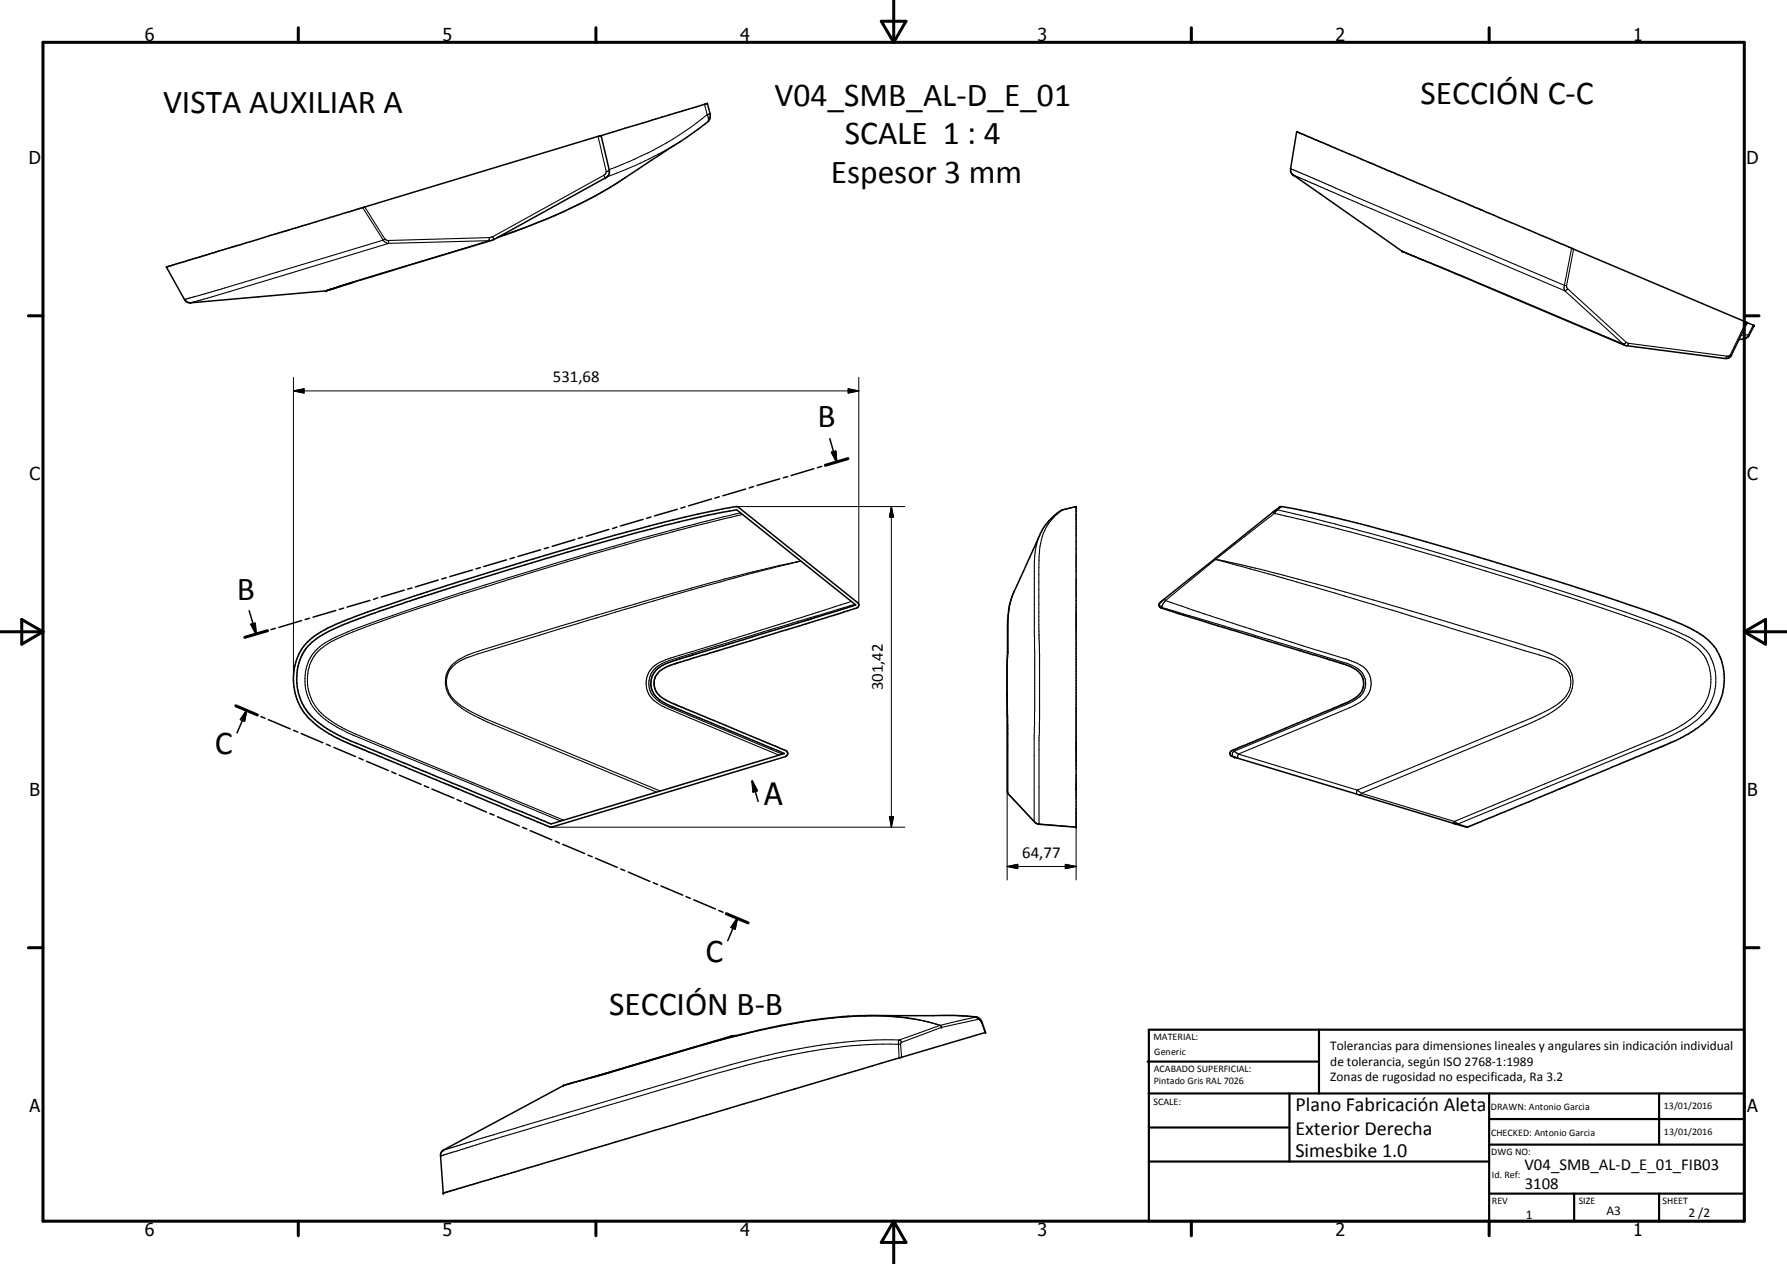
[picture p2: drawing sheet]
<svg xmlns="http://www.w3.org/2000/svg" width="420mm" height="297mm" viewBox="0 0 420 297" stroke-linecap="round" stroke-linejoin="round" font-family="sans-serif">
<g fill="#000">
<circle cx="141.3" cy="31.9" r=".18"/>
<circle cx="166.3" cy="24.3" r=".18"/>
<circle cx="410.8" cy="75.8" r=".18"/>
<circle cx="412.4" cy="76.5" r=".18"/>
<circle cx="253" cy="119" r=".18"/>
<circle cx="290.3" cy="177.9" r=".18"/>
<circle cx="253" cy="194.4" r=".18"/>
<circle cx="231.7" cy="242.6" r=".18"/>
<circle cx="104.2" cy="280.4" r=".18"/>
</g>
<g fill="none" stroke="#000" stroke-width=".25">
<path d="M140.6 32l1.9 8.3M160 33.3a92.3 92.3 0 0 1-17.2 8.2M165.6 24.5l.7 2.4M166.3 26.9l.3 1.1-.1 .6M166.3 26.9a79.5 79.5 0 0 1-23.1 13M166.9 26.7h.1M166.9 26.7l-.6 .2M303.4 39.7l64.4 27.4M85.3 48.8l4.8 7.6M85.8 48.6l4.7 7.6M90.1 56.4l.6 .6 .7 .2M90.1 56.4l-38.1 11.5-8.6 2.5"/>
<path d="M90.5 56.2l-.4 .2M90.5 56.2l.8 .3M91.3 56.5l.1 .7M91.4 57.2l-46.6 14M115 55.8v.8M115 56.6l-23.6 .6M115 55.8l-23.7 .7M115 56.6l-25.7 7.7-12.8 4.1M115.7 56.5l-.7 .1M115.9 55.6l.3 .7M115.9 55.6l-.9 .2M142 41.2l.3 .6"/>
<path d="M142 41.2l-26.1 14.4M142.3 41.8h.1M142.5 40.3v.4l-.5 .5M143.3 40.1l-.8 .2M146.9 41.8a126.6 126.6 0 0 1-29.5 13.8M304.1 41.1h.1M304.1 41.1l63.8 27.2M329.6 59h.1M329.6 59l14.4 5.9 37.7 16M369.5 58.3l-1.7 8.8M370 58.5l-1.7 8.6M43.4 70.4h.1"/>
<path d="M76.5 68.4h.1M79.9 67.3l-2.4 .8M367.8 67.1h.5M367.8 67.1l-.1 .7 .2 .5M367.9 68.3l13.8 12.6M368.3 67.1l.3 .8M368.6 67.9l-.7 .4M368.6 67.9l13.7 12.5M410.5 75.7l-3.6 7.6M411 78.7h.3M411 78.7l-.1 .4a1.12 1.12 0 0 1-1.1 .6M411 78.7l-1.6 .1"/>
<path d="M411.3 78.7h.1M412.2 76.4l-1.2 2.3M381.7 80.9l.2 .2M382.3 80.4l-.6 .5M382.3 80.4l.6 .3M382.9 80.7l-.1 .3-.4 .2M382.9 80.7l23.1 3M406 83.7l-.2 .5h-.3M406.9 83.3l.2 .1M406.9 83.3l-.3 .3-.6 .1M407.1 83.4h.1M249.8 119.8h.1"/>
<path d="M249.8 119.8l-.4 .2M249.8 119.8a12.7 12.7 0 0 0-5.5 11.1v17l.1 5.7-.1 40M253 119l-3.2 .8M300.4 119.8l-.6 .1M300.4 119.8l-.8 .8M300.4 119.8l8.1 2a826.3 826.3 0 0 1 35.7 9.9 762.3 762.3 0 0 1 46.2 15.1 31.8 31.8 0 0 1 9.6 4.9 11 11 0 0 1 3.3 10.1 13.5 13.5 0 0 1-7.7 9.6l-3.9 2-48.9 20.2M301.4 119l-1 .8M174.1 120.5l-2.7 .7a851.3 851.3 0 0 0-57.3 16.3 524 524 0 0 0-32.5 11 18.9 18.9 0 0 0-7.8 4.9 11.3 11.3 0 0 0 3.4 16.3l2.6 1.5 3.2 1.6 48.9 20.2M174.6 120.9a754.5 754.5 0 0 0-60.4 17l-16.4 5.3a145.6 145.6 0 0 0-20.1 7.7 9.9 9.9 0 0 0-4.6 13.1 13.7 13.7 0 0 0 7.2 6.9l3.2 1.6 49 20.2M238.4 139.1a17.8 17.8 0 0 0-1.4 7.1v7.3l-.2 2.8 .2 30.1 6.2 6.6M244.4 125.9a16.4 16.4 0 0 0-1.2 6.2v60.9M285.7 131.3h.1"/>
<path d="M285.8 131.5l-11.8 9.6M285.8 131.5l13.6 3.7 14.4 4.2 50.3 15.2a7.1 7.1 0 0 1 4.9 3.9 5.9 5.9 0 0 1-2.8 7l-2 1.3a93.1 93.1 0 0 1-10.6 4.6l-34.5 14.3M285.8 131.4l-.1-.2 .1 .3M285.8 131.4v.1M285.8 131.4l11.5 2.6 14.4 3.8 22.5 6.5 26.7 8.1a13.5 13.5 0 0 1 7.7 4.2l.5 .8a6.7 6.7 0 0 1-2.2 8.5 29.4 29.4 0 0 1-8.2 4.5l-38.6 16M299.3 120.3l.3 .3M299.6 120.6l-13.8 10.8M299.6 120.6a635.5 635.5 0 0 1 49.7 13.6 564.1 564.1 0 0 1 43.6 14.6 17.5 17.5 0 0 1 7.8 5.3 11.2 11.2 0 0 1-3.4 15l-3 2a82.2 82.2 0 0 1-9.9 4.4l-42.4 17.5M200.1 141.4l-37.5 11.8a39.8 39.8 0 0 0-7.4 2.4 5.4 5.4 0 0 0-3.3 4.9 5.4 5.4 0 0 0 3.1 5l1.9 1 26.3 11M201 142l-40.8 12.3a14.7 14.7 0 0 0-6 2.6 5 5 0 0 0 1.2 8.2l1.9 1 26.6 11.1M272.9 141.5a.75 .75 0 0 0 .2 1.2M273.1 142.7h.1"/>
<path d="M273.1 142.7l-.1 .2M273.1 142.7l40.9 12.4a16.5 16.5 0 0 1 5.5 2.2l.7 .7a4.3 4.3 0 0 1-1.6 6.5l-2.4 1.2-26 10.8M273.8 140.8l.2 .3M274 141.1l-.6 .9-.3 .7M274 141.1l17.3 5.8 17.7 5.7a63.2 63.2 0 0 1 10.1 3.3 5.1 5.1 0 0 1 3.3 4.7 5.1 5.1 0 0 1-3.1 4.8l-1.9 .9-26.2 10.9M289.7 176.4l.5 .1M290.2 176.5a.74 .74 0 0 0-.5 .8 .74 .74 0 0 0 .6 .6M290.2 176.5l1 .7M291.2 177.2l-.2 1M291.2 177.2l27.9 8.5M155.2 185.9l-41-16.9a26.3 26.3 0 0 1-7.4-4.5 5.5 5.5 0 0 1 1.3-9.1l1.5-.8 2.7-.9 28-8.5a790.7 790.7 0 0 1 47.1-13.1l.8-.3a489 489 0 0 0-30 7.6l-17.9 5.2-26.7 8.1a16 16 0 0 0-7.5 3.8 6.2 6.2 0 0 0 1.5 9.2 31.8 31.8 0 0 0 8.2 4.5l38.6 15.9M236.8 186l.3 .6"/>
<path d="M243.2 193l.1 .3M243.2 193v.2M243.3 193.2l1 .4M244.3 193.6l8.7 .8M244.3 193.6l.1 .1M319.1 185.7l-.1 .9M319.1 185.7l1 .7M320.1 186.4l-.3 .5M320.1 186.4l21.9 6.6M341.7 193.5h.1M342 193l-.3 .5M342 193l.8 .6"/>
<path d="M342.8 193.6l2.3 .8M342.8 193.6l-.5 .1M205.6 238.6a47.6 47.6 0 0 1 15.5 2.4M221.4 238.6l4 .1 4 .3M229.4 239l.5 .6M229.4 239l-8.3 2M229.4 239h.1M229.9 239.6l-8.5 1.8M229.9 239.6l.5 .1 .4 .6M132.4 255.1h.1M172.4 243.4h.1M172.4 243.4l-.5 .1"/>
<path d="M172.4 243.4l-5.2 1.6M173.2 243.4h-.8M211.2 245.4h.5M211.2 245.4l.2 3.2M211.2 245.4a127.8 127.8 0 0 0-35.8 5l-34.7 10-25.2 7.5-11.9 3.8M211.4 244.4l.6 .5M211.4 244.4l-.1 .2-.1 .8M211.4 244.4a130.5 130.5 0 0 0-36.2 4.9l-10.5 2.9-60.1 17.9M211.7 245.4l.3 3.1M212 244.9l-.3 .5M221 241l.4 .4M221 241l-9.6 3.4"/>
<path d="M221 241h.1M221 241a63.8 63.8 0 0 0-25-1.8 183.3 183.3 0 0 0-32.9 7.1l-20.9 6.2-9.8 2.6M221.1 241l.3 .4M221.4 241.4h.1M221.4 241.4l-9.4 3.5M230.8 240.3l.8 2.4M230.9 240.3h-.1M103.6 271.7h.1M104.3 270.2h.1M104.6 270.2h-.3M104.6 270.1v.1"/>
</g>
<g fill="none" stroke="#000" stroke-width=".35">
<path d="M141.3 31.9l-102.2 30.8 4.3 7.7 .6 .6 .6 .2 32.3-2.9M141.3 31.9l2 8.2a1.65 1.65 0 0 1-1 1.7l-26.4 14.6-38 11.6M166.3 24.3h.1M166.3 24.3l-25 7.6M166.3 24.3l.7 2.4a1.83 1.83 0 0 1-.5 1.9l-4.9 3.6-8.3 5.3a130.2 130.2 0 0 1-36.4 18.3M304.9 31l105.9 44.8-3.7 7.6-.5 .7-.5 .1-23.9-3-52.4-22-25.9-18.2-.5-.7v-.6zM303.9 41.1h.1M77.1 68.2l-.2 .1M77.2 68.2l-.3 .1M77.6 68.1l-.4 .1M77.8 68l-.3 .1M83.1 66.3l-5.9 1.9"/>
<path d="M410.8 75.8l1.6 .7-1.1 2.2a1.9 1.9 0 0 1-1.5 1l-.9 .1M159.2 119.7l-5.3 1.5M161.1 119.1l-1 .3M167.3 117.3l-5.4 1.6M169.1 116.8l-1 .3M175.3 114.9l-5.3 1.6M177.2 114.3l-1.1 .4M183.3 112.5l-5.3 1.6M185.2 112l-1 .3M191.3 110.2l-5.3 1.6M193.2 109.6l-1 .3M195.1 103.1l1.6 5.5"/>
<path d="M195.5 106.3l1-.3 .2 2.6zM199.4 107.8l-5.4 1.5M95 138.7l-5.3 1.6M96.8 138.2l-1 .2M103 136.3l-5.3 1.6M104.9 135.8l-1 .3M111.1 133.9l-5.4 1.6M112.9 133.4l-1 .3M119.1 131.6l-5.4 1.5M120.9 131l-1 .3M127.1 129.2l-5.3 1.6M129 128.7l-1 .2"/>
<path d="M135.2 126.8l-5.4 1.6M137 126.2l-1 .3M143.2 124.4l-5.4 1.6M145 123.9l-1 .3M151.2 122l-5.3 1.6M153.1 121.5l-1.1 .3M246.6 122.4l2.8-2.4 3.6-1v75.4l-8.6-.7-.9-.2-6.6-7.1-.1-22.1 .1-17.5a18.4 18.4 0 0 1 2.3-9.3l5.2-11.6a11.5 11.5 0 0 1 2.2-3.5zM58.6 143.5l1.6 5.5M59 146.7l1-.2 .2 2.5zM62.9 148.2l-5.3 1.6M64.7 147.7l-1 .3M70.9 145.8l-5.3 1.6"/>
<path d="M72.3 150.9a29.4 29.4 0 0 1 10-5.5 469.8 469.8 0 0 1 27.5-9.3 694.6 694.6 0 0 1 54.2-15.3l6.1-1.3 2.9-.5 .6 .1 28 22.5a.71 .71 0 0 1 .3 .7 .71 .71 0 0 1-.5 .6l-43.4 13.3a6.7 6.7 0 0 0-3.5 2.2 4 4 0 0 0 2 6.1l3.3 1.5 24 10a1.45 1.45 0 0 1 1.4 .9 .84 .84 0 0 1-.5 .9l-55.2 16.6-47.9-19.9a27.7 27.7 0 0 1-8.6-5.3 13.3 13.3 0 0 1-.7-18.3zM72.8 145.3l-1.1 .3M73.4 150.9a40.6 40.6 0 0 1 11.6-5.7l10.2-3.6 11.2-3.6a739.4 739.4 0 0 1 60-16.9l6.8-1.3 28 22.4-41.9 12.8a11.9 11.9 0 0 0-5 2.5 4.7 4.7 0 0 0 1.8 7.6l2 1 26.3 11-54.8 16.5-45.9-19a25.4 25.4 0 0 1-11.7-7.8 13.2 13.2 0 0 1-1.4-11.9l1.2-2.3zM78.9 143.5l-5.3 1.5M80.8 142.9l-1 .3M87 141.1l-5.4 1.6M88.8 140.5l-1 .3M272.7 141.6l28.2-22.5 .5-.1 2.9 .5a563.7 563.7 0 0 1 50.8 13.7l11.1 3.4a334.1 334.1 0 0 1 29.3 10.1l1.4 .7a13.4 13.4 0 0 1 8 8.2 13.9 13.9 0 0 1-6.7 16.1 69 69 0 0 1-10.5 5l-42.8 17.7-55.2-16.6a.79 .79 0 0 1-.3-1.2l26.4-11.1a7.4 7.4 0 0 0 4.5-3.4 3.8 3.8 0 0 0-1.6-4.8l-1.2-.7-2.3-.8-42.2-12.9a.74 .74 0 0 1-.3-1.3zM55.4 165.9l5.1 2.1M58 167l-.5 2.5-1-.4zM58 167l-2.3 5.2M61.4 168.4l.9 .4"/>
<path d="M63.1 169.1l5.1 2.2M69 171.6l1 .4M70.8 172.4l5.1 2.1M76.7 174.9l1 .4M78.5 175.6l5.1 2.2M84.4 178.1l1 .5M86.2 178.9l5.1 2.2M92.1 181.4l1 .4M93.9 182.2l5.1 2.1M99.8 184.7l1 .4M101.5 185.4l5.2 2.2M107.5 187.9l.9 .4"/>
<path d="M109.3 188.6l5.1 2.2M115.2 191.2l1 .4M117 191.9l5.1 2.2M122.9 194.4l1 .4M124.7 195.2l5 2.2M130.6 197.7l.9 .4M132.3 198.4l5.1 2.2M176.9 183.6l1.1 2.2-.9 .3zM176.9 183.6l1.4 4.7M138.2 201l1 .3M140 201.7l5.1 2.1M146 204.2l.9 .4"/>
<path d="M147.7 204.9l5.1 2.2M153.6 207.4l1 .5M155.4 208.2l5.1 2.2M161.3 210.7l1 .4M163.1 211.5l5.1 2.1M169 214l1 .4M170.8 214.7l5.1 2.2M173.3 215.8l-.5 2.5-.9-.4zM173.3 215.8l-2.2 5.3M155.4 248.4l-16.5 4.8M157.6 247.7l9.4-2.7a155.1 155.1 0 0 1 35-6.3l22.4-.1 5.1 .4 .7 .3 .5 .5 1 2.8-127.4 37.8h-.1l-.6-8.7a1.42 1.42 0 0 1 .7-1.5l28.2-15.1 6.5-1.9M173.3 243.3l-1.4 .2-31.7 9.4"/>
</g>
<g fill="none" stroke="#000" stroke-width=".71">
<path d="M10.1 9.9h400v277.1h-400zM70.1 6.5v3.4M140.1 6.5v3.4M207.2 5h5.8l-2.9 4.9zM210.1 0v9.9M280.1 6.5v3.4M350.1 6.5v3.4M6.7 74.2h3.4M410.1 74.2h3.5M199.4 107.8l-5.4 1.5M.1 148.5h10M5.1 145.6l5 2.9-5 2.9z"/>
<path d="M62.9 148.2l-5.3 1.6M410.1 148.5h10M410.1 148.5l5-2.9v5.8zM55.4 165.9l5.1 2.1M170.8 214.7l5.1 2.2M6.7 222.7h3.4M410.1 222.7h3.5M70.1 287v3.4M140.1 287v3.4M210.1 287v10M210.1 287l2.9 5h-5.8zM280.1 287v3.4"/>
<path d="M350.1 287v3.4"/>
</g>
<g fill="none" stroke="#000" stroke-width=".51">
<path d="M269.8 249.5h40.3M270.1 242h140v45h-140zM270.1 257h140M303.2 257v16M310.1 242v15M350.1 257v30M390.1 257v12M270.1 265h33.1M270.1 273h80M350.1 269h60M350.1 263h60M350.1 280.5h60"/>
<path d="M370.1 280.5v6.5M390.1 280.5v6.5"/>
</g>
<path d="M69 91.9l2.5-.5v1zM199.4 91.4l2.5 .5-2.5 .5zM195.5 106.3l1-.3 .2 2.6zM209.6 119l.5 2.5h-1zM59 146.7l1-.2 .2 2.5zM58 167l-.5 2.5-1-.4zM176.9 183.6l1.1 2.2-.9 .3zM209.1 191.9h1l-.5 2.5zM173.3 215.8l-.5 2.5-.9-.4zM236.8 203.6l2.5-.5v1zM250.5 203.1l2.5 .5-2.5 .5z" fill="#000"/>
<g fill="none" stroke="#000" stroke-width=".24">
<path d="M69 91.9l2.5-.5v1zM69 91.9h132.9M69 88.7v70.9M199.4 91.4l2.5 .5-2.5 .5zM201.9 88.7v53.6M173.2 119h39.6M209.6 119l.5 2.5h-1zM209.6 119v75.4M236.8 162.8v44M129.5 194.4h83.3M209.1 191.9h1l-.5 2.5zM253 194.4v12.4"/>
<path d="M236.8 203.6l2.5-.5v1zM236.8 203.6h16.2M250.5 203.1l2.5 .5-2.5 .5z"/>
</g>
<g font-size="7.9">
<text x="38.3" y="26.5">VISTA AUXILIAR A</text>
<text x="182.1" y="24.9">V04_SMB_AL-D_E_01</text>
<text x="334" y="24.5">SECCIÓN C-C</text>
<text x="198.6" y="34">SCALE 1 : 4</text>
<text x="195.3" y="42.9">Espesor 3 mm</text>
<text x="192.2" y="100.5">B</text>
<text x="55.7" y="140.9">B</text>
<text x="50.5" y="177.3">C</text>
<text x="165.9" y="226.1">C</text>
<text x="143.2" y="238.6">SECCIÓN B-B</text>
</g>
<text font-size="7.2" x="179.7" y="189.1">A</text>
<g font-size="4.7">
<text x="304.6" y="261.2">Plano Fabricación Aleta</text>
<text x="304.6" y="266.6">Exterior Derecha</text>
<text x="304.6" y="272">Simesbike 1.0</text>
</g>
<g font-size="4.2">
<text x="34" y="9.6">6</text>
<text x="104" y="9.6">5</text>
<text x="174" y="9.6">4</text>
<text x="244" y="9.6">3</text>
<text x="314" y="9.6">2</text>
<text x="384" y="9.6">1</text>
<text x="6.8" y="38.7">D</text>
<text x="410.6" y="38.7">D</text>
<text x="7" y="112.9">C</text>
<text x="410.8" y="112.9">C</text>
<text x="7" y="187.1">B</text>
<text x="410.8" y="187.1">B</text>
<text x="7" y="261.4">A</text>
<text x="410.8" y="261.4">A</text>
<text x="34" y="290.4">6</text>
<text x="104" y="290.4">5</text>
<text x="174" y="290.4">4</text>
<text x="244" y="290.4">3</text>
<text x="314" y="290.4">2</text>
<text x="384" y="290.4">1</text>
</g>
<g font-size="3.9">
<text x="130" y="89.8">531,68</text>
<text x="207.5" y="162.2" transform="rotate(-90 207.5 162.2)">301,42</text>
<text x="240.4" y="201.5">64,77</text>
<text x="358.5" y="275">V04_SMB_AL-D_E_01_FIB03</text>
<text x="358.5" y="279.4">3108</text>
</g>
<g font-size="3.1">
<text x="312.7" y="246.8">Tolerancias para dimensiones lineales y angulares sin indicación individual</text>
<text x="312.7" y="250.4">de tolerancia, según ISO 2768-1:1989</text>
<text x="312.7" y="254">Zonas de rugosidad no especificada, Ra 3.2</text>
<text x="358.7" y="286.5">1</text>
<text x="377.7" y="285.6">A3</text>
<text x="397" y="285.9">2 /2</text>
</g>
<g font-size="2.4">
<text x="271.2" y="244.4">MATERIAL:</text>
<text x="271.3" y="252">ACABADO SUPERFICIAL:</text>
<text x="271.4" y="247.9">Generic</text>
<text x="271.3" y="254.6">Pintado Gris RAL 7026</text>
<text x="271.2" y="259.7">SCALE:</text>
<text x="350.6" y="260.9">DRAWN: Antonio Garcia</text>
<text x="391.2" y="260.6">13/01/2016</text>
<text x="350.6" y="267">CHECKED: Antonio Garcia</text>
<text x="391.2" y="266.7">13/01/2016</text>
<text x="350.6" y="271.4">DWG NO:</text>
<text x="350.8" y="276.9">Id. Ref:</text>
<text x="350.8" y="282.8">REV</text>
<text x="371.2" y="282.9">SIZE</text>
<text x="390.9" y="282.9">SHEET</text>
</g>
</svg>
